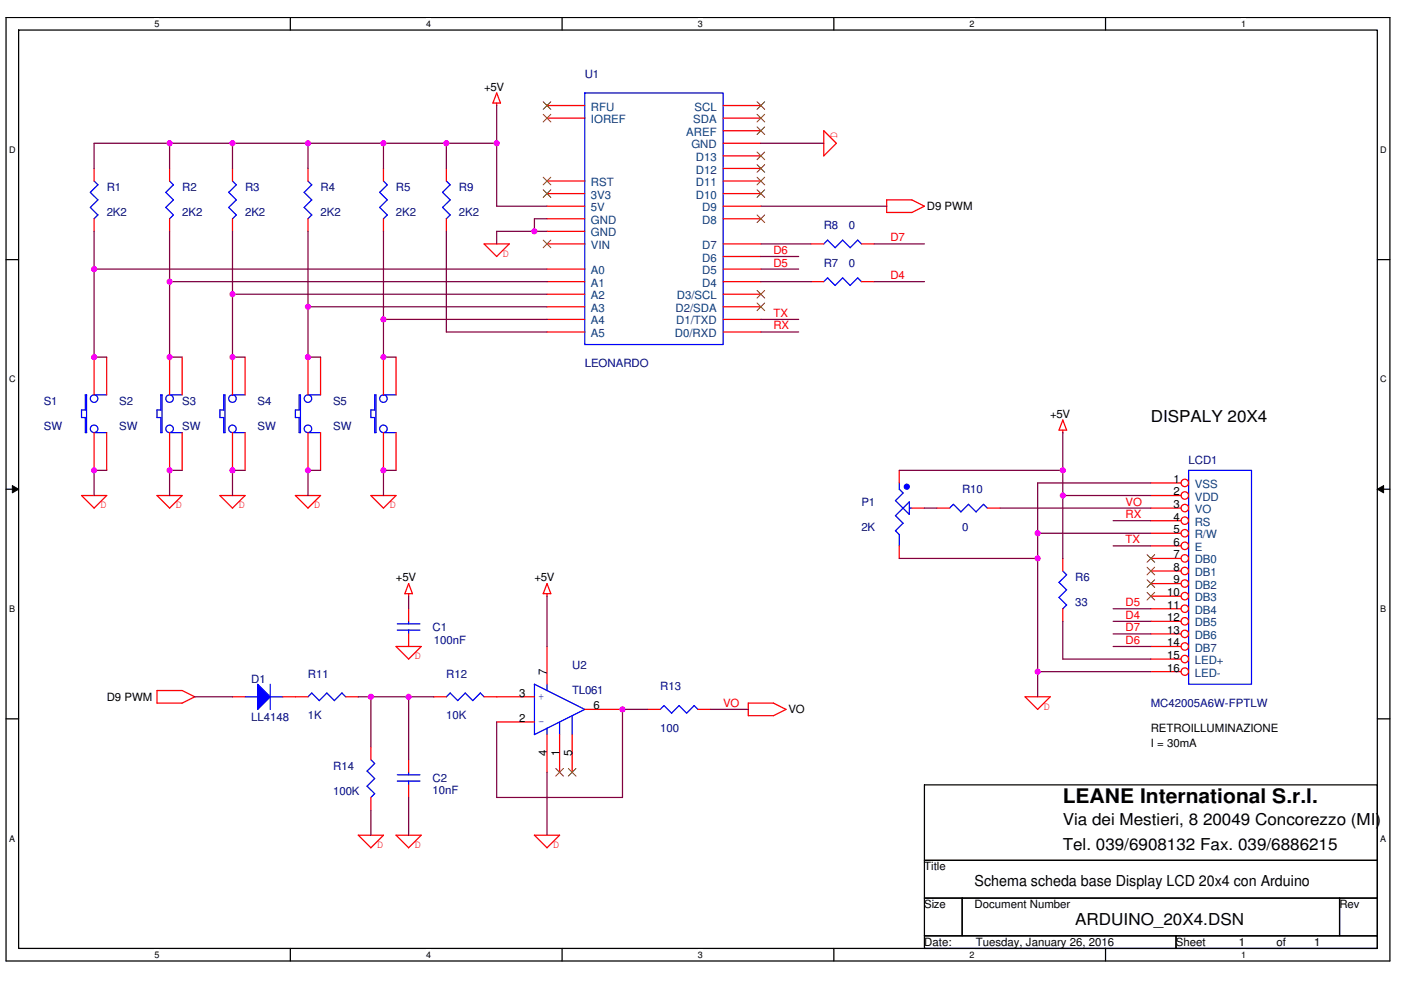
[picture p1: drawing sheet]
<svg xmlns="http://www.w3.org/2000/svg" width="297mm" height="210mm" viewBox="0 0 297 210" stroke-linecap="round" stroke-linejoin="round" font-family="sans-serif">
<path d="M1.3 3.7h293.4v200.1h-293.4zM3.9 6.4h288.1v194.7h-288.1z" fill="none" stroke="#000" stroke-width=".26"/>
<g fill="#fff">
<path d="M32.7 4h1.1v2.1h-1.1z"/>
<path d="M32.7 201.4h1.1v2.1h-1.1z"/>
</g>
<path d="M61.6 3.7v2.7M61.6 201.1v2.7" fill="none" stroke="#000" stroke-width=".26"/>
<g fill="#fff">
<path d="M90.4 4h1v2.1h-1z"/>
<path d="M90.4 201.4h1v2.1h-1z"/>
</g>
<path d="M119.2 3.7v2.7M119.2 201.1v2.7" fill="none" stroke="#000" stroke-width=".26"/>
<g fill="#fff">
<path d="M148 4h1v2.1h-1z"/>
<path d="M148 201.4h1v2.1h-1z"/>
</g>
<path d="M176.8 3.7v2.7M176.8 201.1v2.7" fill="none" stroke="#000" stroke-width=".26"/>
<g fill="#fff">
<path d="M205.6 4h1v2.1h-1z"/>
<path d="M205.6 201.4h1v2.1h-1z"/>
</g>
<path d="M234.4 3.7v2.7M234.4 201.1v2.7" fill="none" stroke="#000" stroke-width=".26"/>
<g fill="#fff">
<path d="M263.2 4h1.1v2.1h-1.1z"/>
<path d="M263.2 201.4h1.1v2.1h-1.1z"/>
<path d="M1.9 30.7h1.4v2.1h-1.4z"/>
<path d="M292.7 30.7h1.4v2.1h-1.4z"/>
<path d="M1.9 79.4h1.4v2.1h-1.4z"/>
<path d="M292.7 79.4h1.4v2.1h-1.4z"/>
</g>
<path d="M1.3 55.1h2.6M292 55.1h2.7" fill="none" stroke="#000" stroke-width=".26"/>
<g fill="#fff">
<path d="M1.9 128.1h1.3v2.1h-1.3z"/>
<path d="M292.7 128.1h1.3v2.1h-1.3z"/>
</g>
<path d="M1.3 103.7h2.6M292 103.7h2.7" fill="none" stroke="#000" stroke-width=".26"/>
<path d="M2.6 103l1.3 .7-1.3 .8zM292 103.7l1.4-.7v1.5z" fill="#000"/>
<path d="M2.6 103l1.3 .7-1.3 .8zM292 103.7l1.4-.7v1.5z" fill="none" stroke="#000" stroke-width=".21"/>
<g fill="#fff">
<path d="M1.9 176.7h1.3v2.2h-1.3z"/>
<path d="M292.7 176.7h1.3v2.2h-1.3z"/>
</g>
<path d="M1.3 152.4h2.6M292 152.4h2.7M196 166.4h96v16h-96zM196 182.4h96v8h-96zM196 190.4h8v8h-8zM196 198.4h53.3v2.7h-53.3zM204 190.4h80v8h-80zM249.3 198.4h42.7v2.7h-42.7zM284 190.4h8v8h-8z" fill="none" stroke="#000" stroke-width=".26"/>
<g fill="none" stroke="#f00" stroke-width=".26">
<path d="M20 35.7v2.7M36 35.7v2.7M94.6 35.7v2.7M104.5 21.8h1.6l-.8-2.1-.8 2.1M105.3 21.8v.6M116 38.4h8M116 22.4h8M116 25h8M153.3 38.4h8M153.3 22.4h8M153.3 25h8M153.3 27.7h8"/>
<path d="M153.3 30.4h8M153.3 35.7h8M153.3 33h8M177.3 30.4l-2.7 2.7M177.3 30.4l-2.6-2.7v5.3M20 46.4v2.6M36 46.4v2.6M94.6 46.4v2.6M102.6 51.7h5.4l-2.7 2.7zM116 51.7h8M116 59.7h8M116 41h8"/>
<path d="M116 43.7h8M116 46.4h8M116 49h8M116 57.1h8M153.3 51.7h8M153.3 59.7h8M153.3 41h8M153.3 43.7h8M153.3 46.4h8M153.3 57.1h8M153.3 54.4h8M172 51.7h2.7"/>
<path d="M172 59.7h2.7M182.7 51.7h2.6M182.7 59.7h2.6M20 75.7v8M22.6 75.7v8M36 75.7v8M38.6 75.7v8M116 62.4h8M116 65.1h8M116 67.7h8M116 70.4h8M153.3 62.4h8"/>
<path d="M153.3 65.1h8M153.3 67.7h8M153.3 70.4h8M20 91.7v8M22.6 91.7v8M36 91.7v8M38.6 91.7v8M225.3 91.2v.5M226.1 91.2h-1.6l.8-2.2 .9 2.2M20 107.7l-2.7-2.6h5.3l-2.7 2.6M36 107.7l-2.7-2.6h5.3l-2.7 2.6M46.6 105.1l2.7 2.6"/>
<path d="M46.6 105.1h5.4l-2.7 2.6M62.6 105.1l2.7 2.6M62.6 105.1h5.4l-2.7 2.6M78.6 105.1l2.7 2.6M78.6 105.1h5.4l-2.7 2.6M198.7 107.7h2.6M209.3 107.7h2.7M244 105.1h6.4M244 107.7h6.4M244 102.4h6.4M244 110.4h6.4M244 113.1h6.4"/>
<path d="M244 115.7h6.4M244 118.4h6.4M86.6 139.7l-2.6-2.6h5.3l-2.7 2.6M86.6 125.9v.5M86.6 123.7l-.8 2.2h1.6l-.8-2.2M116 123.7l.8 2.2h-1.6zM116 125.9v.5M116 137.1v8M244 137.1h6.4M244 121.1h6.4M244 123.7h6.4M244 126.4h6.4"/>
<path d="M244 129.1h6.4M244 131.7h6.4M244 134.4h6.4M244 139.7h6.4M78.6 158.4v2.7M92 147.7h2.6M102.6 147.7h10.7M105.3 153.1h8M116 155.7v8M118.6 155.7v8M121.3 155.7v8M124 150.4h8"/>
<path d="M220 150.4l-2.7-2.7h5.4l-2.7 2.7M244 142.4h6.4M78.6 179.7l-2.6-2.6h5.3l-2.7 2.7M78.6 169.1v2.6M84 177.1h5.3l-2.7 2.7zM86.6 161.1v2.6M86.6 166.4v2.7M118.6 177.1l-2.6 2.6-2.7-2.6h5.4"/>
<circle cx="251.2" cy="105.1" r=".79"/>
<circle cx="251.2" cy="115.7" r=".79"/>
<circle cx="251.2" cy="118.4" r=".79"/>
<circle cx="251.2" cy="102.4" r=".79"/>
<circle cx="251.2" cy="107.7" r=".79"/>
<circle cx="251.2" cy="110.4" r=".79"/>
<circle cx="251.2" cy="113.1" r=".79"/>
<circle cx="251.2" cy="123.7" r=".79"/>
<circle cx="251.2" cy="137.1" r=".79"/>
<circle cx="251.2" cy="139.7" r=".79"/>
<circle cx="251.2" cy="126.4" r=".79"/>
<circle cx="251.2" cy="121.1" r=".79"/>
<circle cx="251.2" cy="131.7" r=".79"/>
<circle cx="251.2" cy="129.1" r=".79"/>
<circle cx="251.2" cy="134.4" r=".79"/>
<circle cx="251.2" cy="142.4" r=".79"/>
</g>
<g fill="none" stroke="#00f" stroke-width=".26">
<path d="M124 19.7h29.3v53.4h-29.3zM20 38.4l.8 .8-1.7 1.6M36 38.4l.8 .8-1.7 1.6M94.6 38.4l.9 .8-1.7 1.6M19.1 40.8l1.7 1.6-1.7 1.6 1.7 1.6-.9 .8M35.2 40.8l1.6 1.6-1.7 1.6 1.7 1.6-.9 .8M93.8 40.8l1.7 1.6-1.7 1.6 1.7 1.6-.9 .8M174.7 59.7l.8-.8 1.6 1.6M175.5 50.9l1.6 1.6M175.5 50.9l-.8 .8M178.7 50.9l-1.6 1.6M181.9 50.9l.8 .8"/>
<path d="M181.9 50.9l-1.6 1.6-1.6-1.6M182.7 59.7l-.8-.8-1.6 1.6-1.6-1.6-1.6 1.6M18.4 83.7v8h-.3v-3.2h-.8v-1.6h.8v-3.2h.3M20 83.7h2.6M20 91.7h2.6M34.4 83.7v8h-.3v-3.2h-.8v-1.6h.8v-3.2h.3M36 83.7h2.6M36 91.7h2.6M252 99.7h13.3v45.4h-13.3zM201.3 107.7l.8-.8 1.6 1.6 1.6-1.6 1.6 1.6 1.6-1.6 .8 .8M94.6 147.7l.9-.8 1.6 1.7M97 148.5l1.6-1.6 1.6 1.7"/>
<path d="M102.6 147.8l-.8-.9-1.6 1.6M113.3 145.1l10.7 5.3-10.7 5.4zM116 145.1v1.3M116 154.4v1.4M118.6 153.1v2.6M121.3 151.7v4M78.6 161.1l.8 .8-1.6 1.6 1.6 1.6M79.4 165.1l-1.6 1.6 1.6 1.6-.8 .8M84.2 165.6h4.8M84.2 164.3h4.8M86.6 163.7v.6M86.6 165.6v.8"/>
<circle cx="19.9" cy="84.5" r=".8"/>
<circle cx="19.9" cy="90.9" r=".8"/>
<circle cx="36" cy="84.5" r=".8"/>
<circle cx="36" cy="90.9" r=".8"/>
</g>
<g fill="none" stroke="#804000" stroke-width=".21">
<path d="M115.2 37.6l1.6 1.6M115.2 21.6l1.6 1.6M115.2 24.2l1.6 1.7M116.8 37.6l-1.6 1.6M116.8 21.6l-1.6 1.6M116.8 24.2l-1.6 1.7M160.5 21.6l1.6 1.6M160.5 24.2l1.6 1.7M160.5 26.9l1.6 1.6M160.5 37.6l1.6 1.6M160.5 34.9l1.6 1.6M160.5 32.2l1.6 1.7"/>
<path d="M162.1 21.6l-1.6 1.6M162.1 24.2l-1.6 1.7M162.1 26.9l-1.6 1.6M162.1 37.6l-1.6 1.6M162.1 34.9l-1.6 1.6M162.1 32.2l-1.6 1.7M115.2 40.2l1.6 1.7M115.2 50.9l1.6 1.6M116.8 40.2l-1.6 1.7M116.8 50.9l-1.6 1.6M160.5 45.6l1.6 1.6M160.5 40.2l1.6 1.7"/>
<path d="M162.1 45.6l-1.6 1.6M162.1 40.2l-1.6 1.7M160.5 64.2l1.6 1.7M160.5 61.6l1.6 1.6M162.1 64.2l-1.6 1.7M162.1 61.6l-1.6 1.6M243.2 117.6l1.6 1.6M244.8 117.6l-1.6 1.6M243.2 120.3l1.6 1.6M243.2 122.9l1.6 1.6M243.2 125.6l1.6 1.6M244.8 120.3l-1.6 1.6"/>
<path d="M244.8 122.9l-1.6 1.6M244.8 125.6l-1.6 1.6M117.8 162.9l1.7 1.7M119.4 162.9l-1.6 1.7M120.5 162.9l1.6 1.7M122.1 162.9l-1.6 1.7"/>
</g>
<path d="M54.6 145.1l2.7 2.6-2.7 2.7z" fill="#00f"/>
<g fill="none" stroke="#00f" stroke-width=".26">
<path d="M49.3 38.4l.8 .8-1.6 1.6M48.5 40.8l1.6 1.6-1.6 1.6 1.6 1.6-.8 .8M47.7 83.7v8h-.3v-3.2h-.8v-1.6M47.7 83.7h-.3v3.2h-.8M49.3 83.7h2.7M49.3 91.7h2.7M52 147.7h2.6M54.6 145.1l2.7 2.6-2.7 2.7zM57.3 145.1v5.3M57.3 147.7h2.7M65.3 147.7l.8-.8 1.6 1.7M69.3 146.9l1.6 1.7"/>
<path d="M69.3 146.9l-1.6 1.6M73.3 147.8l-.8-.9-1.6 1.6M144 149.6l1.6 1.6 1.6-1.6 .8 .8M144 149.6l-1.6 1.6-1.6-1.6-.8 .8"/>
<circle cx="49.3" cy="84.5" r=".8"/>
<circle cx="49.3" cy="90.9" r=".8"/>
</g>
<path d="M49.3 35.7v2.7M49.3 46.4v2.6M49.3 75.7v8M52 75.7v8M49.3 91.7v8M52 91.7v8M49.3 147.7h2.7M60 147.7h5.3M73.3 147.7h2.7M137.3 150.4h2.7M148 150.4h2.7" fill="none" stroke="#f00" stroke-width=".26"/>
<circle cx="192.3" cy="103.2" r=".53" fill="#00f"/>
<g fill="none" stroke="#00f" stroke-width=".26">
<path d="M65.3 38.4l.8 .8-1.6 1.6M81.3 38.4l.8 .8-1.6 1.6M64.5 40.8l1.6 1.6-1.6 1.6 1.6 1.6-.8 .8M80.5 40.8l1.6 1.6-1.6 1.6M80.5 44l1.6 1.6-.8 .8M63.7 83.7v8h-.3v-3.2h-.8v-1.6M63.7 83.7h-.3v3.2h-.8M65.3 83.7h2.7M65.3 91.7h2.7M79.4 83.7h.3M79.4 83.7v3.2h-.8M79.7 83.7v8h-.3v-3.2h-.8v-1.6"/>
<path d="M81.3 83.7h2.7M81.3 91.7h2.7M189.9 106.1l2.9 3M190.7 102.4v1.3l.8 .8-1.7 1.6M191.5 107.7l1.3-1.3v2.7M191.5 107.7l-1.6 1.6 1.6 1.6-1.6 1.6 .8 .8v2.4M192.8 107.7h.5M84.2 133.6h4.8M84.2 132.3h4.8M86.6 131.7v.6M86.6 133.6v.8M224.5 123.5l1.7 1.6"/>
<path d="M225.3 121.1l.9 .8M226.1 121.9l-1.6 1.6M226.1 125.1l-1.6 1.6 1.7 1.6M226.1 128.3l-.8 .8"/>
<circle cx="65.3" cy="84.5" r=".8"/>
<circle cx="65.3" cy="90.9" r=".8"/>
<circle cx="81.3" cy="84.5" r=".8"/>
<circle cx="81.3" cy="90.9" r=".8"/>
<circle cx="192.3" cy="103.2" r=".53"/>
</g>
<g fill="none" stroke="#f00" stroke-width=".26">
<path d="M65.3 35.7v2.7M81.3 35.7v2.7M65.3 46.4v2.6M81.3 46.4v2.6M188 42.4v2.6l5.3 .1 2.7-1.4-2.7-1.3M188 42.4h5.3M65.3 75.7v8M68 75.7v8M81.3 75.7v8M84 75.7v8M65.3 91.7v8M68 91.7v8"/>
<path d="M81.3 91.7v8M84 91.7v8M190.7 99.7v2.7M190.7 115.7v2.7M193.3 107.7h2.7M225.3 118.4v2.7M86.6 129.1v2.6M86.6 134.4v2.7M225.3 129.1v2.6M38.6 149.1h-5.3v-2.7h5.3l2.7 1.4-2.7 1.3M158.7 149.1h5.3l2.7 1.3-2.7 1.4-5.4-.1z"/>
</g>
<g fill="none" stroke="#800040" stroke-width=".26">
<path d="M36 30.4v5.3M49.3 30.4v5.3M65.3 30.4v5.3M81.3 30.4v5.3M94.6 30.4v5.3M105.3 22.4v21.3h10.7M105.3 30.4h-85.3v5.3M161.3 30.4h13.4M20 57.1h96M20 49v26.7h2.6M36 59.7h80M36 49l-.1 26.7h2.7"/>
<path d="M49.3 49v26.7h2.7M65.3 49v26.7h2.7M81.3 49v26.7h2.7M94.6 49v21.4h21.4M116 49h-10.7v2.7M116 46.4h-2.7v2.6M161.3 51.7h10.7M161.3 59.7h10.7M161.3 54.4h8M161.3 57.1h8M161.3 43.7h26.7M185.3 51.7h10.7"/>
<path d="M185.3 59.7h10.7M49.3 62.4h66.7M65.3 65.1h50.7M81.3 67.7h34.7M161.3 67.7h8M161.3 70.4h8M22.6 99.7h-2.6v5.4M38.6 99.7h-2.6v5.4M52 99.7h-2.7v5.4M68 99.7h-2.7v5.4M84 99.7h-2.7v5.4M190.7 99.7h34.6"/>
<path d="M225.3 91.7v26.7M190.7 118.4h29.3M196 107.7h2.7M212 107.7h32M220 113.1h24M225.3 105.1h18.7M236 115.7h8M236 110.4h8M244 102.4h-24v45.3M86.6 126.4v2.7M116 126.4v10.7M225.3 131.7v8"/>
<path d="M225.3 139.7h18.7M236 131.7h8M236 134.4h8M236 137.1h8M236 129.1h8M41.3 147.7h8M76 147.7h16M78.6 147.7v10.7M86.6 147.7v13.4M137.3 150.4h-5.3v18.7h-26.7v-16M150.7 150.4h8M220 142.4h24"/>
<path d="M78.6 171.7v5.4M86.6 169.1v8M116 163.7v13.4"/>
</g>
<circle cx="19.9" cy="57" r=".52" fill="#f0f"/>
<circle cx="19.9" cy="57" r=".52" fill="none" stroke="#f0f" stroke-width=".26"/>
<circle cx="36" cy="75.7" r=".52" fill="#f0f"/>
<circle cx="36" cy="75.7" r=".52" fill="none" stroke="#f0f" stroke-width=".26"/>
<circle cx="36" cy="59.7" r=".52" fill="#f0f"/>
<circle cx="36" cy="59.7" r=".52" fill="none" stroke="#f0f" stroke-width=".26"/>
<circle cx="49.3" cy="62.4" r=".52" fill="#f0f"/>
<circle cx="49.3" cy="62.4" r=".52" fill="none" stroke="#f0f" stroke-width=".26"/>
<circle cx="49.3" cy="75.7" r=".52" fill="#f0f"/>
<circle cx="49.3" cy="75.7" r=".52" fill="none" stroke="#f0f" stroke-width=".26"/>
<circle cx="19.9" cy="75.7" r=".52" fill="#f0f"/>
<circle cx="19.9" cy="75.7" r=".52" fill="none" stroke="#f0f" stroke-width=".26"/>
<circle cx="65.3" cy="75.7" r=".52" fill="#f0f"/>
<circle cx="65.3" cy="75.7" r=".52" fill="none" stroke="#f0f" stroke-width=".26"/>
<circle cx="65.3" cy="65" r=".52" fill="#f0f"/>
<circle cx="65.3" cy="65" r=".52" fill="none" stroke="#f0f" stroke-width=".26"/>
<circle cx="81.3" cy="75.7" r=".52" fill="#f0f"/>
<circle cx="81.3" cy="75.7" r=".52" fill="none" stroke="#f0f" stroke-width=".26"/>
<circle cx="81.3" cy="67.7" r=".52" fill="#f0f"/>
<circle cx="81.3" cy="67.7" r=".52" fill="none" stroke="#f0f" stroke-width=".26"/>
<circle cx="49.3" cy="99.7" r=".52" fill="#f0f"/>
<circle cx="49.3" cy="99.7" r=".52" fill="none" stroke="#f0f" stroke-width=".26"/>
<circle cx="113.3" cy="49" r=".52" fill="#f0f"/>
<circle cx="113.3" cy="49" r=".52" fill="none" stroke="#f0f" stroke-width=".26"/>
<circle cx="36" cy="99.7" r=".52" fill="#f0f"/>
<circle cx="36" cy="99.7" r=".52" fill="none" stroke="#f0f" stroke-width=".26"/>
<circle cx="65.3" cy="99.7" r=".52" fill="#f0f"/>
<circle cx="65.3" cy="99.7" r=".52" fill="none" stroke="#f0f" stroke-width=".26"/>
<circle cx="36" cy="30.4" r=".52" fill="#f0f"/>
<circle cx="36" cy="30.4" r=".52" fill="none" stroke="#f0f" stroke-width=".26"/>
<circle cx="220" cy="113.1" r=".52" fill="#f0f"/>
<circle cx="220" cy="113.1" r=".52" fill="none" stroke="#f0f" stroke-width=".26"/>
<circle cx="220" cy="118.4" r=".52" fill="#f0f"/>
<circle cx="220" cy="118.4" r=".52" fill="none" stroke="#f0f" stroke-width=".26"/>
<circle cx="81.3" cy="99.7" r=".52" fill="#f0f"/>
<circle cx="81.3" cy="99.7" r=".52" fill="none" stroke="#f0f" stroke-width=".26"/>
<circle cx="105.3" cy="30.4" r=".52" fill="#f0f"/>
<circle cx="105.3" cy="30.4" r=".52" fill="none" stroke="#f0f" stroke-width=".26"/>
<circle cx="225.3" cy="99.7" r=".52" fill="#f0f"/>
<circle cx="225.3" cy="99.7" r=".52" fill="none" stroke="#f0f" stroke-width=".26"/>
<circle cx="225.3" cy="105.1" r=".52" fill="#f0f"/>
<circle cx="225.3" cy="105.1" r=".52" fill="none" stroke="#f0f" stroke-width=".26"/>
<circle cx="220" cy="142.4" r=".52" fill="#f0f"/>
<circle cx="220" cy="142.4" r=".52" fill="none" stroke="#f0f" stroke-width=".26"/>
<circle cx="94.6" cy="30.4" r=".52" fill="#f0f"/>
<circle cx="94.6" cy="30.4" r=".52" fill="none" stroke="#f0f" stroke-width=".26"/>
<circle cx="81.3" cy="30.4" r=".52" fill="#f0f"/>
<circle cx="81.3" cy="30.4" r=".52" fill="none" stroke="#f0f" stroke-width=".26"/>
<circle cx="65.3" cy="30.4" r=".52" fill="#f0f"/>
<circle cx="65.3" cy="30.4" r=".52" fill="none" stroke="#f0f" stroke-width=".26"/>
<circle cx="49.3" cy="30.4" r=".52" fill="#f0f"/>
<circle cx="49.3" cy="30.4" r=".52" fill="none" stroke="#f0f" stroke-width=".26"/>
<circle cx="19.9" cy="99.7" r=".52" fill="#f0f"/>
<circle cx="19.9" cy="99.7" r=".52" fill="none" stroke="#f0f" stroke-width=".26"/>
<circle cx="132" cy="150.4" r=".52" fill="#f0f"/>
<circle cx="132" cy="150.4" r=".52" fill="none" stroke="#f0f" stroke-width=".26"/>
<circle cx="86.6" cy="147.7" r=".52" fill="#f0f"/>
<circle cx="86.6" cy="147.7" r=".52" fill="none" stroke="#f0f" stroke-width=".26"/>
<circle cx="78.6" cy="147.7" r=".52" fill="#f0f"/>
<circle cx="78.6" cy="147.7" r=".52" fill="none" stroke="#f0f" stroke-width=".26"/>
<text font-size="4.3" x="225.3" y="170.3">LEANE International S.r.l.</text>
<g font-size="3.5">
<text x="244" y="89.5">DISPALY 20X4</text>
<text x="225.3" y="174.9">Via dei Mestieri, 8 20049 Concorezzo (MI)</text>
<text x="225.3" y="180.2">Tel. 039/6908132 Fax. 039/6886215</text>
<text x="228" y="196.2">ARDUINO_20X4.DSN</text>
</g>
<text font-size="3.2" x="206.6" y="188">Schema scheda base Display LCD 20x4 con Arduino</text>
<g font-size="2.4" fill="#000080">
<text x="124" y="16.5">U1</text>
<text x="22.6" y="40.5">R1</text>
<text x="38.6" y="40.5">R2</text>
<text x="52" y="40.5">R3</text>
<text x="68" y="40.5">R4</text>
<text x="84" y="40.5">R5</text>
<text x="97.3" y="40.5">R9</text>
<text x="22.6" y="45.9">2K2</text>
<text x="38.6" y="45.9">2K2</text>
<text x="52" y="45.9">2K2</text>
<text x="68" y="45.9">2K2</text>
<text x="84" y="45.9">2K2</text>
<text x="97.3" y="45.9">2K2</text>
<text x="174.6" y="48.5">R8</text>
<text x="180" y="48.5">0</text>
<text x="174.6" y="56.5">R7</text>
<text x="180" y="56.5">0</text>
<text x="124" y="77.9">LEONARDO</text>
<text x="9.3" y="85.9">S1</text>
<text x="25.3" y="85.9">S2</text>
<text x="38.6" y="85.9">S3</text>
<text x="54.6" y="85.9">S4</text>
<text x="70.6" y="85.9">S5</text>
<text x="9.3" y="91.2">SW</text>
<text x="25.3" y="91.2">SW</text>
<text x="38.6" y="91.2">SW</text>
<text x="54.6" y="91.2">SW</text>
<text x="70.6" y="91.2">SW</text>
<text x="252" y="98.4">LCD1</text>
<text x="182.6" y="107.2">P1</text>
<text x="204" y="104.5">R10</text>
<text x="182.6" y="112.5">2K</text>
<text x="204" y="112.5">0</text>
<text x="228" y="123.2">R6</text>
<text x="228" y="128.5">33</text>
<text x="91.7" y="133.9">C1</text>
<text x="92" y="136.5">100nF</text>
<text x="65.3" y="143.7">R11</text>
<text x="94.6" y="143.7">R12</text>
<text x="121.3" y="141.9">U2</text>
<text x="53.3" y="144.8">D1</text>
<text x="121.3" y="147.2">TL061</text>
<text x="140" y="146.4">R13</text>
<text x="244" y="149.9">MC42005A6W-FPTLW</text>
<text x="53.3" y="152.8">LL4148</text>
<text x="65.3" y="152.5">1K</text>
<text x="94.6" y="152.5">10K</text>
<text x="140" y="155.2">100</text>
<text x="70.6" y="163.2">R14</text>
<text x="91.7" y="165.9">C2</text>
<text x="70.6" y="168.5">100K</text>
<text x="91.7" y="168.3">10nF</text>
</g>
<g font-size="2.4">
<text x="102.6" y="19.2">+5V</text>
<text x="196.5" y="44.5">D9 PWM</text>
<text x="222.6" y="88.5">+5V</text>
<text x="248.8" y="102.4">1</text>
<text x="248.8" y="105">2</text>
<text x="248.8" y="107.7">3</text>
<text x="248.8" y="110.4">4</text>
<text x="248.8" y="113">5</text>
<text x="248.8" y="115.7">6</text>
<text x="248.8" y="118.4">7</text>
<text x="84" y="123.2">+5V</text>
<text x="113.3" y="123.2">+5V</text>
<text x="248.8" y="121">8</text>
<text x="248.8" y="123.7">9</text>
<text x="247.4" y="126.4">10</text>
<text x="247.4" y="129">11</text>
<text x="247.4" y="131.7">12</text>
<text x="247.4" y="134.4">13</text>
<text x="247.4" y="137">14</text>
<text x="116" y="143.2" transform="rotate(-90 116 143.2)">7</text>
<text x="247.4" y="139.7">15</text>
<text x="247.4" y="142.4">16</text>
<text x="22.6" y="148.5">D9 PWM</text>
<text x="110.1" y="147.7">3</text>
<text x="110.1" y="153">2</text>
<text x="125.8" y="150.4">6</text>
<text x="167.2" y="151.2">VO</text>
<text x="244" y="155.2">RETROILLUMINAZIONE</text>
<text x="116" y="160.4" transform="rotate(-90 116 160.4)">4</text>
<text x="118.6" y="160.4" transform="rotate(-90 118.6 160.4)">1</text>
<text x="121.3" y="160.4" transform="rotate(-90 121.3 160.4)">5</text>
<text x="244" y="158.4">I = 30mA</text>
<text x="196" y="184.5">Title</text>
<text x="196" y="192.5">Size</text>
<text x="206.6" y="192.5">Document Number</text>
<text x="284" y="192.5">Rev</text>
<text x="196" y="200.5">Date:</text>
<text x="206.9" y="200.5">Tuesday, January 26, 2016</text>
<text x="249.3" y="200.5">Sheet</text>
<text x="262.6" y="200.5">1</text>
<text x="270.6" y="200.5">of</text>
<text x="278.6" y="200.5">1</text>
</g>
<g font-size="2.4" fill="#004080">
<text x="125.3" y="23.5">RFU</text>
<text x="147.3" y="23.5">SCL</text>
<text x="125.3" y="26.1">IOREF</text>
<text x="145.5" y="28.8">AREF</text>
<text x="147" y="26.1">SDA</text>
<text x="146.6" y="31.5">GND</text>
<text x="147.5" y="34.1">D13</text>
<text x="125.3" y="39.5">RST</text>
<text x="147.5" y="39.5">D11</text>
<text x="147.5" y="36.8">D12</text>
<text x="125.3" y="42.1">3V3</text>
<text x="125.3" y="44.8">5V</text>
<text x="125.3" y="47.5">GND</text>
<text x="147.5" y="42.1">D10</text>
<text x="148.9" y="47.5">D8</text>
<text x="148.9" y="44.8">D9</text>
<text x="125.3" y="50.1">GND</text>
<text x="125.3" y="52.8">VIN</text>
<text x="148.9" y="52.8">D7</text>
<text x="125.3" y="58.1">A0</text>
<text x="148.9" y="58.1">D5</text>
<text x="148.9" y="55.5">D6</text>
<text x="125.3" y="60.8">A1</text>
<text x="125.3" y="63.5">A2</text>
<text x="143.5" y="63.5">D3/SCL</text>
<text x="148.9" y="60.8">D4</text>
<text x="125.3" y="66.1">A3</text>
<text x="125.3" y="68.8">A4</text>
<text x="125.3" y="71.5">A5</text>
<text x="143.1" y="71.5">D0/RXD</text>
<text x="143.2" y="66.1">D2/SDA</text>
<text x="143.4" y="68.8">D1/TXD</text>
<text x="253.3" y="103.5">VSS</text>
<text x="253.3" y="106.1">VDD</text>
<text x="253.3" y="108.8">VO</text>
<text x="253.3" y="111.5">RS</text>
<text x="253.3" y="114.1">R/W</text>
<text x="253.3" y="116.8">E</text>
<text x="253.3" y="119.5">DB0</text>
<text x="253.3" y="122.1">DB1</text>
<text x="253.3" y="124.8">DB2</text>
<text x="253.3" y="127.5">DB3</text>
<text x="253.3" y="130.1">DB4</text>
<text x="253.3" y="132.8">DB5</text>
<text x="253.3" y="135.5">DB6</text>
<text x="253.3" y="138.1">DB7</text>
<text x="253.3" y="140.8">LED+</text>
<text x="253.3" y="143.5">LED-</text>
</g>
<g font-size="2.4" fill="#f00">
<text x="177.5" y="29.3" transform="rotate(-90 177.5 29.3)">D</text>
<text x="164" y="53.9">D6</text>
<text x="188.8" y="51.2">D7</text>
<text x="106.6" y="54.4">D</text>
<text x="164" y="56.5">D5</text>
<text x="188.8" y="59.2">D4</text>
<text x="164" y="67.2">TX</text>
<text x="164" y="69.9">RX</text>
<text x="21.3" y="107.8">D</text>
<text x="37.3" y="107.8">D</text>
<text x="50.6" y="107.8">D</text>
<text x="66.6" y="107.8">D</text>
<text x="82.6" y="107.8">D</text>
<text x="238.6" y="107.2">VO</text>
<text x="238.6" y="109.9">RX</text>
<text x="238.6" y="115.2">TX</text>
<text x="238.6" y="131.2">D4</text>
<text x="238.6" y="128.5">D5</text>
<text x="238.6" y="133.9">D7</text>
<text x="238.6" y="136.5">D6</text>
<text x="88" y="139.8">D</text>
<text x="153.3" y="149.9">VO</text>
<text x="221.3" y="150.5">D</text>
<text x="80" y="179.8">D</text>
<text x="88" y="179.8">D</text>
<text x="117.3" y="179.8">D</text>
</g>
<g font-size="2.4" fill="#00f">
<text x="114.1" y="148.3">+</text>
<text x="114.1" y="153.6">-</text>
</g>
<g font-size="1.9">
<text x="32.7" y="5.7">5</text>
<text x="90.4" y="5.7">4</text>
<text x="148" y="5.7">3</text>
<text x="205.6" y="5.7">2</text>
<text x="263.2" y="5.7">1</text>
<text x="1.9" y="32.4">D</text>
<text x="292.7" y="32.4">D</text>
<text x="1.9" y="81.1">C</text>
<text x="292.7" y="81.1">C</text>
<text x="1.9" y="129.8">B</text>
<text x="292.7" y="129.8">B</text>
<text x="1.9" y="178.4">A</text>
<text x="292.7" y="178.4">A</text>
<text x="32.7" y="203">5</text>
<text x="90.4" y="203">4</text>
<text x="148" y="203">3</text>
<text x="205.6" y="203">2</text>
<text x="263.2" y="203">1</text>
</g>
</svg>
